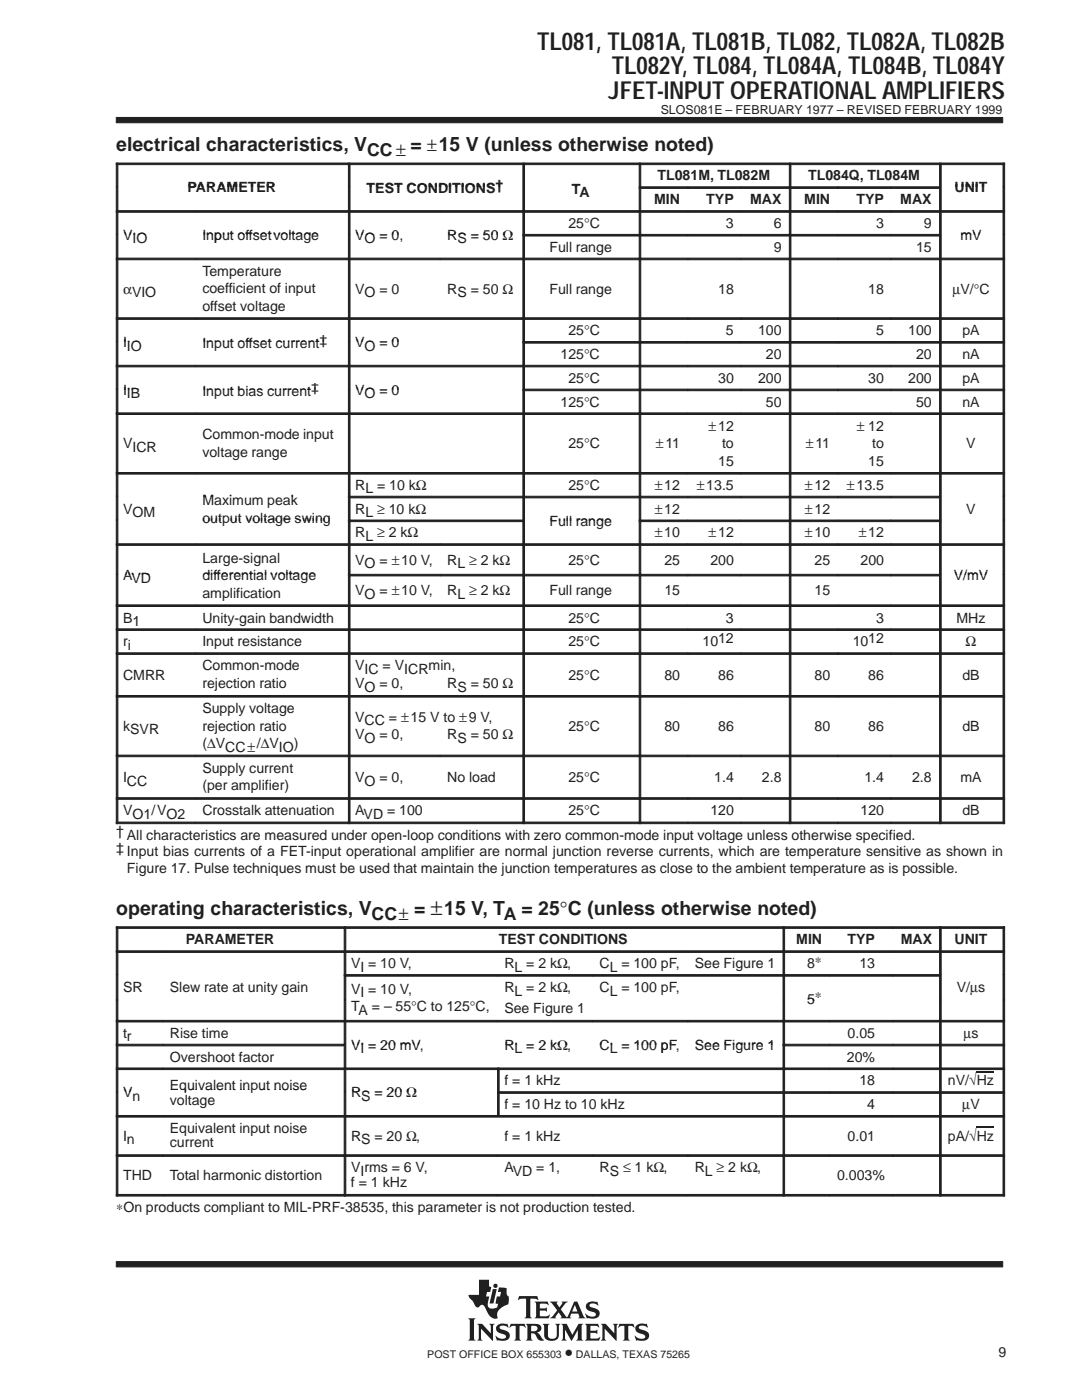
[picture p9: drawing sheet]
<svg xmlns="http://www.w3.org/2000/svg" width="216mm" height="279mm" viewBox="0 0 216 279" stroke-linecap="round" stroke-linejoin="round" font-family="sans-serif">
<g fill="#231f20" stroke="#231f20" stroke-width=".2">
<path d="M23.2 23.4h176.9v1.1h-176.9z" fill-rule="evenodd"/>
<path d="M23.2 251.8h176.9v1h-176.9z" fill-rule="evenodd"/>
</g>
<g fill="#231f20">
<path d="M98.3 257.3h.8l-.6 2.8h-.8z"/>
<path d="M104.9 264.2h1.9a.9 .9 0 0 1 1 .3 .9 .9 0 0 1 0 1.2l-.7 .2 .5 .4 .9 1.2a1.2 1.2 0 0 1-1.6-1l-.3-.4h-.6v1l.3 .4h-1.4l.3-.5v-2.3z" fill-rule="evenodd"/>
<path d="M109.7 259.8h1.6l-.2 .3 .5 .8 .6-.8-.1-.3h1.2l-.4 .2-1 1.3 1.2 1.6 1.5-3.1h.6l1.2 2.9 .4 .4-1.4-.1a.22 .22 0 0 0 .2-.1 .22 .22 0 0 0 0-.3l-.2-.4h-1.4l-.2 .7 .2 .2h-2.2l.2-.3-.5-.9-.7 .9 .2 .3h-1.3l.6-.4 .9-1.2z" fill-rule="evenodd"/>
<path d="M127.1 264.4l.8-.3 .9 .2 .2-.2 .3 .8-.1 .1a1.2 1.2 0 0 0-1.7-.1 1.47 1.47 0 0 0 1.3 .7 1.03 1.03 0 0 1 .7 1.2 1.03 1.03 0 0 1-1.2 .8l-1.1-.1-.2 .1-.4-1 .9 .5h.9a.45 .45 0 0 0 .4-.5 .45 .45 0 0 0-.6-.3l-.2-.1a1.11 1.11 0 0 1-1.2-1.5z" fill-rule="evenodd"/>
<path d="M123.6 264.2h2.8l.2 .8-.6-.4h-.5l-.1 .1v2.4l.3 .4h-1.4l.3-.4v-2.4l-.1-.1h-.5l-.7 .4z" fill-rule="evenodd"/>
<path d="M116.7 264.2h2.6l.2 .8-.6-.4-1.1 .1v.9h1.1l.3-.3v.9l-.4-.2h-1v1l1.3 .1 .7-.3-.3 .7h-2.8l.3-.4v-2.5z" fill-rule="evenodd"/>
<path d="M119.9 264.2h1l1.7 1.9v-1.5l-.3-.4h1l-.3 .4v3l-2.3-2.4v2l.3 .3h-1.1l.3-.4v-2.5z" fill-rule="evenodd"/>
<path d="M112 264.2h1.1l1.1 2.2 1.2-2.2h1l-.3 .4v2.6l.3 .3h-1.4l.3-.4v-1.7l-1.3 2.2-1.3-2.3v1.8l.4 .4h-1.1l.3-.5v-2.3z" fill-rule="evenodd"/>
<path d="M99.3 264.4l.7-.2 1.1 .1 .1-.2 .3 .8-.6-.3h-.8a.41 .41 0 0 0-.4 .4 .41 .41 0 0 0 .5 .4 1.29 1.29 0 0 1 1.5 1.4 1.08 1.08 0 0 1-1.2 .8l-1.1-.1-.2 .1-.4-1 .8 .5 .5 .1 .6-.1 .3-.3a.72 .72 0 0 0-.9-.6 .99 .99 0 0 1-1-.6 .99 .99 0 0 1 .2-1.2z" fill-rule="evenodd"/>
<path d="M101.9 264.2h2.8l.2 .8-.7-.4h-.4l-.1 .1v2.4l.3 .4h-1.4l.3-.4v-2.4l-.1-.1h-.5l-.7 .4z" fill-rule="evenodd"/>
<path d="M108.3 264.2h1.3l-.3 .4v2a.65 .65 0 0 0 .7 .6l.6-.1 .4-.4 .1-2-.3-.5h1l-.3 .4v1.8a1.54 1.54 0 0 1-2.4 .9l-.5-.6v-2.1z" fill-rule="evenodd"/>
<path d="M95.2 264.2h1l1.7 1.9v-1.5l-.3-.4h1.1l-.3 .4v3l-2.4-2.4v1.9l.3 .4h-1.1l.3-.5v-2.3z" fill-rule="evenodd"/>
<path d="M93.4 263.1h1.5l-.3 .4v3.6l.3 .4h-1.5l.3-.4v-3.6z" fill-rule="evenodd"/>
<path d="M103.6 258.7h3.6l.2 .8-.4-.3h-1.2v3.6l.3 .3h-1.4l.2-.2 .1-.3v-3.2l-.1-.2h-.8l-.7 .3z" fill-rule="evenodd"/>
<path d="M106.7 259.8h2.6l.1 .7-.5-.3-1.2 .1v.8h1.1l.3-.2v.9l-.4-.2h-1v1l.2 .1h1.2l.5-.4 .1 .1-.2 .7h-2.8l.3-.5v-2.3z" fill-rule="evenodd"/>
<path d="M117.1 260.2a2.09 2.09 0 0 1 1.9-.3l.2-.2 .1 .9a1.22 1.22 0 0 0-1.7-.1 .82 .82 0 0 0 .9 .5 1.06 1.06 0 0 1 1.2 1.1 1.06 1.06 0 0 1-1.2 1.1l-1.2-.2-.2 .2-.3-1 .8 .5 .8 .1a.46 .46 0 0 0 .5-.5 .46 .46 0 0 0-.5-.5h-.2a1.11 1.11 0 0 1-1.2-1.6z" fill-rule="evenodd"/>
<path d="M95.6 255.4h2v1.3l.4 .2-.2 .9h-.6l-.2 .9h.6l-.3 1.3 .1 .7a.9 .9 0 0 0 1.2 .4l.6-.2 .2-.7-.5-.1 .2-1.4h.7l.2-.9h-.7l.3-.9 1.5 .2v1.1l.2 .4 .2 .1v.7a.81 .81 0 0 1-.6 1.1 2.73 2.73 0 0 0-1.7 1.7l.1 .8-.1 .1a1.81 1.81 0 0 1-2.1-1.5l-.3-.6a.7 .7 0 0 0-.6-.6 .7 .7 0 0 0-.7 .5 1.12 1.12 0 0 1-1.1-1.1l-.7-.8-.2-.6h2.1z" fill-rule="evenodd"/>
<circle cx="98.9" cy="256.6" r=".43"/>
</g>
<g fill="#fff">
<path d="M114.7 260.4l.5 1.3h-1z"/>
<path d="M106 264.6h.6a.56 .56 0 0 1 .6 .5 .56 .56 0 0 1-.6 .6h-.6z" fill-rule="evenodd"/>
</g>
<g fill="#231f20" stroke="#231f20" stroke-width=".2">
<path d="M23.2 32.5h.3v4.8h-.3z" fill-rule="evenodd"/>
<path d="M23.2 32.5h46.3v.4h-46.3z" fill-rule="evenodd"/>
<path d="M69.5 32.5h.3v4.8h-.3z" fill-rule="evenodd"/>
<path d="M69.5 32.5h34.8v.4h-34.8z" fill-rule="evenodd"/>
<path d="M104.3 32.5h.4v4.8h-.4z" fill-rule="evenodd"/>
<path d="M104.3 32.5h23.2v.4h-23.2z" fill-rule="evenodd"/>
<path d="M127.5 32.5h.4v4.8h-.4z" fill-rule="evenodd"/>
<path d="M127.5 32.5h30v.4h-30z" fill-rule="evenodd"/>
<path d="M157.5 32.5h.3v4.8h-.3z" fill-rule="evenodd"/>
<path d="M157.5 32.5h30v.4h-30z" fill-rule="evenodd"/>
<path d="M187.5 32.5h.3v4.8h-.3z" fill-rule="evenodd"/>
<path d="M200.1 32.5h.4v4.8h-.4z" fill-rule="evenodd"/>
<path d="M187.5 32.5h13v.4h-13z" fill-rule="evenodd"/>
<path d="M23.2 37.3h.3v4.7h-.3z" fill-rule="evenodd"/>
<path d="M69.5 37.3h.3v4.7h-.3z" fill-rule="evenodd"/>
<path d="M104.3 37.3h.4v4.7h-.4z" fill-rule="evenodd"/>
<path d="M127.5 37.3h.4v4.7h-.4z" fill-rule="evenodd"/>
<path d="M127.5 37.3h9.7v.3h-9.7z" fill-rule="evenodd"/>
<path d="M137.3 37.3h10.5v.3h-10.5z" fill-rule="evenodd"/>
<path d="M147.8 37.3h9.7v.3h-9.7z" fill-rule="evenodd"/>
<path d="M157.5 37.3h.3v4.7h-.3z" fill-rule="evenodd"/>
<path d="M157.5 37.3h9.7v.3h-9.7z" fill-rule="evenodd"/>
<path d="M167.2 37.3h10.5v.3h-10.5z" fill-rule="evenodd"/>
<path d="M177.8 37.3h9.7v.3h-9.7z" fill-rule="evenodd"/>
<path d="M187.5 37.3h.3v4.7h-.3z" fill-rule="evenodd"/>
<path d="M200.1 37.3h.4v4.7h-.4z" fill-rule="evenodd"/>
<path d="M23.2 42h.3v4.8h-.3z" fill-rule="evenodd"/>
<path d="M23.2 42h15.8v.4h-15.8z" fill-rule="evenodd"/>
<path d="M39 42h30.5v.4h-30.5z" fill-rule="evenodd"/>
<path d="M69.5 42h.3v4.8h-.3z" fill-rule="evenodd"/>
<path d="M69.5 42h18.4v.4h-18.4z" fill-rule="evenodd"/>
<path d="M87.9 42h16.4v.4h-16.4z" fill-rule="evenodd"/>
<path d="M104.3 42h.4v4.8h-.4z" fill-rule="evenodd"/>
<path d="M104.3 42h23.2v.4h-23.2z" fill-rule="evenodd"/>
<path d="M127.5 42h.4v4.8h-.4z" fill-rule="evenodd"/>
<path d="M127.5 42h9.7v.4h-9.7z" fill-rule="evenodd"/>
<path d="M137.3 42h10.5v.4h-10.5z" fill-rule="evenodd"/>
<path d="M147.8 42h9.7v.4h-9.7z" fill-rule="evenodd"/>
<path d="M157.5 42h.3v4.8h-.3z" fill-rule="evenodd"/>
<path d="M157.5 42h9.7v.4h-9.7z" fill-rule="evenodd"/>
<path d="M167.2 42h10.5v.4h-10.5z" fill-rule="evenodd"/>
<path d="M177.8 42h9.7v.4h-9.7z" fill-rule="evenodd"/>
<path d="M187.5 42h.3v4.8h-.3z" fill-rule="evenodd"/>
<path d="M200.1 42h.4v4.8h-.4z" fill-rule="evenodd"/>
<path d="M187.5 42h13v.4h-13z" fill-rule="evenodd"/>
<path d="M23.2 46.8h.3v4.7h-.3z" fill-rule="evenodd"/>
<path d="M69.5 46.8h.3v4.7h-.3z" fill-rule="evenodd"/>
<path d="M104.3 46.8h.4v4.7h-.4z" fill-rule="evenodd"/>
<path d="M104.3 46.8h23.2v.3h-23.2z" fill-rule="evenodd"/>
<path d="M127.5 46.8h.4v4.7h-.4z" fill-rule="evenodd"/>
<path d="M127.5 46.8h9.7v.3h-9.7z" fill-rule="evenodd"/>
<path d="M137.3 46.8h10.5v.3h-10.5z" fill-rule="evenodd"/>
<path d="M147.8 46.8h9.7v.3h-9.7z" fill-rule="evenodd"/>
<path d="M157.5 46.8h.3v4.7h-.3z" fill-rule="evenodd"/>
<path d="M157.5 46.8h9.7v.3h-9.7z" fill-rule="evenodd"/>
<path d="M167.2 46.8h10.5v.3h-10.5z" fill-rule="evenodd"/>
<path d="M177.8 46.8h9.7v.3h-9.7z" fill-rule="evenodd"/>
<path d="M187.5 46.8h.3v4.7h-.3z" fill-rule="evenodd"/>
<path d="M200.1 46.8h.4v4.7h-.4z" fill-rule="evenodd"/>
<path d="M23.2 51.5h.3v11.9h-.3z" fill-rule="evenodd"/>
<path d="M23.2 51.5h15.8v.3h-15.8z" fill-rule="evenodd"/>
<path d="M39 51.5h30.5v.3h-30.5z" fill-rule="evenodd"/>
<path d="M69.5 51.5h.3v11.9h-.3z" fill-rule="evenodd"/>
<path d="M69.5 51.5h18.4v.3h-18.4z" fill-rule="evenodd"/>
<path d="M87.9 51.5h16.4v.3h-16.4z" fill-rule="evenodd"/>
<path d="M104.3 51.5h.4v11.9h-.4z" fill-rule="evenodd"/>
<path d="M104.3 51.5h23.2v.3h-23.2z" fill-rule="evenodd"/>
<path d="M127.5 51.5h.4v11.9h-.4z" fill-rule="evenodd"/>
<path d="M127.5 51.5h9.7v.3h-9.7z" fill-rule="evenodd"/>
<path d="M137.3 51.5h10.5v.3h-10.5z" fill-rule="evenodd"/>
<path d="M147.8 51.5h9.7v.3h-9.7z" fill-rule="evenodd"/>
<path d="M157.5 51.5h.3v11.9h-.3z" fill-rule="evenodd"/>
<path d="M157.5 51.5h9.7v.3h-9.7z" fill-rule="evenodd"/>
<path d="M167.2 51.5h10.5v.3h-10.5z" fill-rule="evenodd"/>
<path d="M177.8 51.5h9.7v.3h-9.7z" fill-rule="evenodd"/>
<path d="M187.5 51.5h.3v11.9h-.3z" fill-rule="evenodd"/>
<path d="M200.1 51.5h.4v11.9h-.4z" fill-rule="evenodd"/>
<path d="M187.5 51.5h13v.3h-13z" fill-rule="evenodd"/>
<path d="M23.2 63.4h.3v4.7h-.3z" fill-rule="evenodd"/>
<path d="M23.2 63.4h15.8v.3h-15.8z" fill-rule="evenodd"/>
<path d="M39 63.4h30.5v.3h-30.5z" fill-rule="evenodd"/>
<path d="M69.5 63.4h.3v4.7h-.3z" fill-rule="evenodd"/>
<path d="M69.5 63.4h34.8v.3h-34.8z" fill-rule="evenodd"/>
<path d="M104.3 63.4h.4v4.7h-.4z" fill-rule="evenodd"/>
<path d="M104.3 63.4h23.2v.3h-23.2z" fill-rule="evenodd"/>
<path d="M127.5 63.4h.4v4.7h-.4z" fill-rule="evenodd"/>
<path d="M127.5 63.4h9.7v.3h-9.7z" fill-rule="evenodd"/>
<path d="M137.3 63.4h10.5v.3h-10.5z" fill-rule="evenodd"/>
<path d="M147.8 63.4h9.7v.3h-9.7z" fill-rule="evenodd"/>
<path d="M157.5 63.4h.3v4.7h-.3z" fill-rule="evenodd"/>
<path d="M157.5 63.4h9.7v.3h-9.7z" fill-rule="evenodd"/>
<path d="M167.2 63.4h10.5v.3h-10.5z" fill-rule="evenodd"/>
<path d="M177.8 63.4h9.7v.3h-9.7z" fill-rule="evenodd"/>
<path d="M187.5 63.4h.3v4.7h-.3z" fill-rule="evenodd"/>
<path d="M200.1 63.4h.4v4.7h-.4z" fill-rule="evenodd"/>
<path d="M187.5 63.4h13v.3h-13z" fill-rule="evenodd"/>
<path d="M23.2 68.2h.3v4.7h-.3z" fill-rule="evenodd"/>
<path d="M69.5 68.2h.3v4.7h-.3z" fill-rule="evenodd"/>
<path d="M104.3 68.2h.4v4.7h-.4z" fill-rule="evenodd"/>
<path d="M104.3 68.2h23.2v.3h-23.2z" fill-rule="evenodd"/>
<path d="M127.5 68.2h.4v4.7h-.4z" fill-rule="evenodd"/>
<path d="M127.5 68.2h9.7v.3h-9.7z" fill-rule="evenodd"/>
<path d="M137.3 68.2h10.5v.3h-10.5z" fill-rule="evenodd"/>
<path d="M147.8 68.2h9.7v.3h-9.7z" fill-rule="evenodd"/>
<path d="M157.5 68.2h.3v4.7h-.3z" fill-rule="evenodd"/>
<path d="M157.5 68.2h9.7v.3h-9.7z" fill-rule="evenodd"/>
<path d="M167.2 68.2h10.5v.3h-10.5z" fill-rule="evenodd"/>
<path d="M177.8 68.2h9.7v.3h-9.7z" fill-rule="evenodd"/>
<path d="M187.5 68.2h.3v4.7h-.3z" fill-rule="evenodd"/>
<path d="M200.1 68.2h.4v4.7h-.4z" fill-rule="evenodd"/>
<path d="M187.5 68.2h13v.3h-13z" fill-rule="evenodd"/>
<path d="M23.2 72.9h.3v4.7h-.3z" fill-rule="evenodd"/>
<path d="M23.2 72.9h15.8v.3h-15.8z" fill-rule="evenodd"/>
<path d="M39 72.9h30.5v.3h-30.5z" fill-rule="evenodd"/>
<path d="M69.5 72.9h.3v4.7h-.3z" fill-rule="evenodd"/>
<path d="M69.5 72.9h34.8v.3h-34.8z" fill-rule="evenodd"/>
<path d="M104.3 72.9h.4v4.7h-.4z" fill-rule="evenodd"/>
<path d="M104.3 72.9h23.2v.3h-23.2z" fill-rule="evenodd"/>
<path d="M127.5 72.9h.4v4.7h-.4z" fill-rule="evenodd"/>
<path d="M127.5 72.9h9.7v.3h-9.7z" fill-rule="evenodd"/>
<path d="M137.3 72.9h10.5v.3h-10.5z" fill-rule="evenodd"/>
<path d="M147.8 72.9h9.7v.3h-9.7z" fill-rule="evenodd"/>
<path d="M157.5 72.9h.3v4.7h-.3z" fill-rule="evenodd"/>
<path d="M157.5 72.9h9.7v.3h-9.7z" fill-rule="evenodd"/>
<path d="M167.2 72.9h10.5v.3h-10.5z" fill-rule="evenodd"/>
<path d="M177.8 72.9h9.7v.3h-9.7z" fill-rule="evenodd"/>
<path d="M187.5 72.9h.3v4.7h-.3z" fill-rule="evenodd"/>
<path d="M200.1 72.9h.4v4.7h-.4z" fill-rule="evenodd"/>
<path d="M187.5 72.9h13v.3h-13z" fill-rule="evenodd"/>
<path d="M23.2 77.7h.3v4.7h-.3z" fill-rule="evenodd"/>
<path d="M69.5 77.7h.3v4.7h-.3z" fill-rule="evenodd"/>
<path d="M104.3 77.7h.4v4.7h-.4z" fill-rule="evenodd"/>
<path d="M104.3 77.7h23.2v.3h-23.2z" fill-rule="evenodd"/>
<path d="M127.5 77.7h.4v4.7h-.4z" fill-rule="evenodd"/>
<path d="M127.5 77.7h9.7v.3h-9.7z" fill-rule="evenodd"/>
<path d="M137.3 77.7h10.5v.3h-10.5z" fill-rule="evenodd"/>
<path d="M147.8 77.7h9.7v.3h-9.7z" fill-rule="evenodd"/>
<path d="M157.5 77.7h.3v4.7h-.3z" fill-rule="evenodd"/>
<path d="M157.5 77.7h9.7v.3h-9.7z" fill-rule="evenodd"/>
<path d="M167.2 77.7h10.5v.3h-10.5z" fill-rule="evenodd"/>
<path d="M177.8 77.7h9.7v.3h-9.7z" fill-rule="evenodd"/>
<path d="M187.5 77.7h.3v4.7h-.3z" fill-rule="evenodd"/>
<path d="M200.1 77.7h.4v4.7h-.4z" fill-rule="evenodd"/>
<path d="M187.5 77.7h13v.3h-13z" fill-rule="evenodd"/>
<path d="M23.2 82.4h.3v11.9h-.3z" fill-rule="evenodd"/>
<path d="M23.2 82.4h15.8v.3h-15.8z" fill-rule="evenodd"/>
<path d="M39 82.4h30.5v.3h-30.5z" fill-rule="evenodd"/>
<path d="M69.5 82.4h.3v11.9h-.3z" fill-rule="evenodd"/>
<path d="M69.5 82.4h34.8v.3h-34.8z" fill-rule="evenodd"/>
<path d="M104.3 82.4h.4v11.9h-.4z" fill-rule="evenodd"/>
<path d="M104.3 82.4h23.2v.3h-23.2z" fill-rule="evenodd"/>
<path d="M127.5 82.4h.4v11.9h-.4z" fill-rule="evenodd"/>
<path d="M127.5 82.4h9.7v.3h-9.7z" fill-rule="evenodd"/>
<path d="M137.3 82.4h10.5v.3h-10.5z" fill-rule="evenodd"/>
<path d="M147.8 82.4h9.7v.3h-9.7z" fill-rule="evenodd"/>
<path d="M157.5 82.4h.3v11.9h-.3z" fill-rule="evenodd"/>
<path d="M157.5 82.4h9.7v.3h-9.7z" fill-rule="evenodd"/>
<path d="M167.2 82.4h10.5v.3h-10.5z" fill-rule="evenodd"/>
<path d="M177.8 82.4h9.7v.3h-9.7z" fill-rule="evenodd"/>
<path d="M187.5 82.4h.3v11.9h-.3z" fill-rule="evenodd"/>
<path d="M200.1 82.4h.4v11.9h-.4z" fill-rule="evenodd"/>
<path d="M187.5 82.4h13v.3h-13z" fill-rule="evenodd"/>
<path d="M23.2 94.3h.3v4.7h-.3z" fill-rule="evenodd"/>
<path d="M23.2 94.3h15.8v.3h-15.8z" fill-rule="evenodd"/>
<path d="M39 94.3h30.5v.3h-30.5z" fill-rule="evenodd"/>
<path d="M69.5 94.3h.3v4.7h-.3z" fill-rule="evenodd"/>
<path d="M69.5 94.3h34.8v.3h-34.8z" fill-rule="evenodd"/>
<path d="M104.3 94.3h.4v4.7h-.4z" fill-rule="evenodd"/>
<path d="M104.3 94.3h23.2v.3h-23.2z" fill-rule="evenodd"/>
<path d="M127.5 94.3h.4v4.7h-.4z" fill-rule="evenodd"/>
<path d="M127.5 94.3h9.7v.3h-9.7z" fill-rule="evenodd"/>
<path d="M137.3 94.3h10.5v.3h-10.5z" fill-rule="evenodd"/>
<path d="M147.8 94.3h9.7v.3h-9.7z" fill-rule="evenodd"/>
<path d="M157.5 94.3h.3v4.7h-.3z" fill-rule="evenodd"/>
<path d="M157.5 94.3h9.7v.3h-9.7z" fill-rule="evenodd"/>
<path d="M167.2 94.3h10.5v.3h-10.5z" fill-rule="evenodd"/>
<path d="M177.8 94.3h9.7v.3h-9.7z" fill-rule="evenodd"/>
<path d="M187.5 94.3h.3v4.7h-.3z" fill-rule="evenodd"/>
<path d="M200.1 94.3h.4v4.7h-.4z" fill-rule="evenodd"/>
<path d="M187.5 94.3h13v.3h-13z" fill-rule="evenodd"/>
<path d="M23.2 99h.3v4.8h-.3z" fill-rule="evenodd"/>
<path d="M69.5 99h.3v4.8h-.3z" fill-rule="evenodd"/>
<path d="M69.5 99h34.8v.4h-34.8z" fill-rule="evenodd"/>
<path d="M104.3 99h.4v4.8h-.4z" fill-rule="evenodd"/>
<path d="M104.3 99h23.2v.4h-23.2z" fill-rule="evenodd"/>
<path d="M127.5 99h.4v4.8h-.4z" fill-rule="evenodd"/>
<path d="M127.5 99h9.7v.4h-9.7z" fill-rule="evenodd"/>
<path d="M137.3 99h10.5v.4h-10.5z" fill-rule="evenodd"/>
<path d="M147.8 99h9.7v.4h-9.7z" fill-rule="evenodd"/>
<path d="M157.5 99h.3v4.8h-.3z" fill-rule="evenodd"/>
<path d="M157.5 99h9.7v.4h-9.7z" fill-rule="evenodd"/>
<path d="M167.2 99h10.5v.4h-10.5z" fill-rule="evenodd"/>
<path d="M177.8 99h9.7v.4h-9.7z" fill-rule="evenodd"/>
<path d="M187.5 99h.3v4.8h-.3z" fill-rule="evenodd"/>
<path d="M200.1 99h.4v4.8h-.4z" fill-rule="evenodd"/>
<path d="M23.2 103.8h.3v4.7h-.3z" fill-rule="evenodd"/>
<path d="M69.5 103.8h.3v4.7h-.3z" fill-rule="evenodd"/>
<path d="M69.5 103.8h34.8v.3h-34.8z" fill-rule="evenodd"/>
<path d="M104.3 103.8h.4v4.7h-.4z" fill-rule="evenodd"/>
<path d="M127.5 103.8h.4v4.7h-.4z" fill-rule="evenodd"/>
<path d="M127.5 103.8h9.7v.3h-9.7z" fill-rule="evenodd"/>
<path d="M137.3 103.8h10.5v.3h-10.5z" fill-rule="evenodd"/>
<path d="M147.8 103.8h9.7v.3h-9.7z" fill-rule="evenodd"/>
<path d="M157.5 103.8h.3v4.7h-.3z" fill-rule="evenodd"/>
<path d="M157.5 103.8h9.7v.3h-9.7z" fill-rule="evenodd"/>
<path d="M167.2 103.8h10.5v.3h-10.5z" fill-rule="evenodd"/>
<path d="M177.8 103.8h9.7v.3h-9.7z" fill-rule="evenodd"/>
<path d="M187.5 103.8h.3v4.7h-.3z" fill-rule="evenodd"/>
<path d="M200.1 103.8h.4v4.7h-.4z" fill-rule="evenodd"/>
<path d="M23.2 108.5h.3v6.1h-.3z" fill-rule="evenodd"/>
<path d="M23.2 108.5h15.8v.3h-15.8z" fill-rule="evenodd"/>
<path d="M39 108.5h30.5v.3h-30.5z" fill-rule="evenodd"/>
<path d="M69.5 108.5h.3v6.1h-.3z" fill-rule="evenodd"/>
<path d="M69.5 108.5h18.4v.3h-18.4z" fill-rule="evenodd"/>
<path d="M87.9 108.5h16.4v.3h-16.4z" fill-rule="evenodd"/>
<path d="M104.3 108.5h.4v6.1h-.4z" fill-rule="evenodd"/>
<path d="M104.3 108.5h23.2v.3h-23.2z" fill-rule="evenodd"/>
<path d="M127.5 108.5h.4v6.1h-.4z" fill-rule="evenodd"/>
<path d="M127.5 108.5h9.7v.3h-9.7z" fill-rule="evenodd"/>
<path d="M137.3 108.5h10.5v.3h-10.5z" fill-rule="evenodd"/>
<path d="M147.8 108.5h9.7v.3h-9.7z" fill-rule="evenodd"/>
<path d="M157.5 108.5h.3v6.1h-.3z" fill-rule="evenodd"/>
<path d="M157.5 108.5h9.7v.3h-9.7z" fill-rule="evenodd"/>
<path d="M167.2 108.5h10.5v.3h-10.5z" fill-rule="evenodd"/>
<path d="M177.8 108.5h9.7v.3h-9.7z" fill-rule="evenodd"/>
<path d="M187.5 108.5h.3v6.1h-.3z" fill-rule="evenodd"/>
<path d="M200.1 108.5h.4v6.1h-.4z" fill-rule="evenodd"/>
<path d="M187.5 108.5h13v.3h-13z" fill-rule="evenodd"/>
<path d="M23.2 114.6h.3v6.1h-.3z" fill-rule="evenodd"/>
<path d="M69.5 114.6h.3v6.1h-.3z" fill-rule="evenodd"/>
<path d="M69.5 114.6h18.4v.3h-18.4z" fill-rule="evenodd"/>
<path d="M87.9 114.6h16.4v.3h-16.4z" fill-rule="evenodd"/>
<path d="M104.3 114.6h.4v6.1h-.4z" fill-rule="evenodd"/>
<path d="M104.3 114.6h23.2v.3h-23.2z" fill-rule="evenodd"/>
<path d="M127.5 114.6h.4v6.1h-.4z" fill-rule="evenodd"/>
<path d="M127.5 114.6h9.7v.3h-9.7z" fill-rule="evenodd"/>
<path d="M137.3 114.6h10.5v.3h-10.5z" fill-rule="evenodd"/>
<path d="M147.8 114.6h9.7v.3h-9.7z" fill-rule="evenodd"/>
<path d="M157.5 114.6h.3v6.1h-.3z" fill-rule="evenodd"/>
<path d="M157.5 114.6h9.7v.3h-9.7z" fill-rule="evenodd"/>
<path d="M167.2 114.6h10.5v.3h-10.5z" fill-rule="evenodd"/>
<path d="M177.8 114.6h9.7v.3h-9.7z" fill-rule="evenodd"/>
<path d="M187.5 114.6h.3v6.1h-.3z" fill-rule="evenodd"/>
<path d="M200.1 114.6h.4v6.1h-.4z" fill-rule="evenodd"/>
<path d="M23.2 120.7h.3v4.8h-.3z" fill-rule="evenodd"/>
<path d="M23.2 120.7h15.8v.3h-15.8z" fill-rule="evenodd"/>
<path d="M39 120.7h30.5v.3h-30.5z" fill-rule="evenodd"/>
<path d="M69.5 120.7h.3v4.8h-.3z" fill-rule="evenodd"/>
<path d="M69.5 120.7h34.8v.3h-34.8z" fill-rule="evenodd"/>
<path d="M104.3 120.7h.4v4.8h-.4z" fill-rule="evenodd"/>
<path d="M104.3 120.7h23.2v.3h-23.2z" fill-rule="evenodd"/>
<path d="M127.5 120.7h.4v4.8h-.4z" fill-rule="evenodd"/>
<path d="M127.5 120.7h9.7v.3h-9.7z" fill-rule="evenodd"/>
<path d="M137.3 120.7h10.5v.3h-10.5z" fill-rule="evenodd"/>
<path d="M147.8 120.7h9.7v.3h-9.7z" fill-rule="evenodd"/>
<path d="M157.5 120.7h.3v4.8h-.3z" fill-rule="evenodd"/>
<path d="M157.5 120.7h9.7v.3h-9.7z" fill-rule="evenodd"/>
<path d="M167.2 120.7h10.5v.3h-10.5z" fill-rule="evenodd"/>
<path d="M177.8 120.7h9.7v.3h-9.7z" fill-rule="evenodd"/>
<path d="M187.5 120.7h.3v4.8h-.3z" fill-rule="evenodd"/>
<path d="M200.1 120.7h.4v4.8h-.4z" fill-rule="evenodd"/>
<path d="M187.5 120.7h13v.3h-13z" fill-rule="evenodd"/>
<path d="M23.2 125.5h.3v4.8h-.3z" fill-rule="evenodd"/>
<path d="M23.2 125.5h15.8v.3h-15.8z" fill-rule="evenodd"/>
<path d="M39 125.5h30.5v.3h-30.5z" fill-rule="evenodd"/>
<path d="M69.5 125.5h.3v4.8h-.3z" fill-rule="evenodd"/>
<path d="M69.5 125.5h34.8v.3h-34.8z" fill-rule="evenodd"/>
<path d="M104.3 125.5h.4v4.8h-.4z" fill-rule="evenodd"/>
<path d="M104.3 125.5h23.2v.3h-23.2z" fill-rule="evenodd"/>
<path d="M127.5 125.5h.4v4.8h-.4z" fill-rule="evenodd"/>
<path d="M127.5 125.5h9.7v.3h-9.7z" fill-rule="evenodd"/>
<path d="M137.3 125.5h10.5v.3h-10.5z" fill-rule="evenodd"/>
<path d="M147.8 125.5h9.7v.3h-9.7z" fill-rule="evenodd"/>
<path d="M157.5 125.5h.3v4.8h-.3z" fill-rule="evenodd"/>
<path d="M157.5 125.5h9.7v.3h-9.7z" fill-rule="evenodd"/>
<path d="M167.2 125.5h10.5v.3h-10.5z" fill-rule="evenodd"/>
<path d="M177.8 125.5h9.7v.3h-9.7z" fill-rule="evenodd"/>
<path d="M187.5 125.5h.3v4.8h-.3z" fill-rule="evenodd"/>
<path d="M200.1 125.5h.4v4.8h-.4z" fill-rule="evenodd"/>
<path d="M187.5 125.5h13v.3h-13z" fill-rule="evenodd"/>
<path d="M23.2 130.3h.3v8.5h-.3z" fill-rule="evenodd"/>
<path d="M23.2 130.3h15.8v.3h-15.8z" fill-rule="evenodd"/>
<path d="M39 130.3h30.5v.3h-30.5z" fill-rule="evenodd"/>
<path d="M69.5 130.3h.3v8.5h-.3z" fill-rule="evenodd"/>
<path d="M69.5 130.3h34.8v.3h-34.8z" fill-rule="evenodd"/>
<path d="M104.3 130.3h.4v8.5h-.4z" fill-rule="evenodd"/>
<path d="M104.3 130.3h23.2v.3h-23.2z" fill-rule="evenodd"/>
<path d="M127.5 130.3h.4v8.5h-.4z" fill-rule="evenodd"/>
<path d="M127.5 130.3h9.7v.3h-9.7z" fill-rule="evenodd"/>
<path d="M137.3 130.3h10.5v.3h-10.5z" fill-rule="evenodd"/>
<path d="M147.8 130.3h9.7v.3h-9.7z" fill-rule="evenodd"/>
<path d="M157.5 130.3h.3v8.5h-.3z" fill-rule="evenodd"/>
<path d="M157.5 130.3h9.7v.3h-9.7z" fill-rule="evenodd"/>
<path d="M167.2 130.3h10.5v.3h-10.5z" fill-rule="evenodd"/>
<path d="M177.8 130.3h9.7v.3h-9.7z" fill-rule="evenodd"/>
<path d="M187.5 130.3h.3v8.5h-.3z" fill-rule="evenodd"/>
<path d="M200.1 130.3h.4v8.5h-.4z" fill-rule="evenodd"/>
<path d="M187.5 130.3h13v.3h-13z" fill-rule="evenodd"/>
<path d="M23.2 138.8h.3v11.9h-.3z" fill-rule="evenodd"/>
<path d="M23.2 138.8h15.8v.3h-15.8z" fill-rule="evenodd"/>
<path d="M39 138.8h30.5v.3h-30.5z" fill-rule="evenodd"/>
<path d="M69.5 138.8h.3v11.9h-.3z" fill-rule="evenodd"/>
<path d="M69.5 138.8h34.8v.3h-34.8z" fill-rule="evenodd"/>
<path d="M104.3 138.8h.4v11.9h-.4z" fill-rule="evenodd"/>
<path d="M104.3 138.8h23.2v.3h-23.2z" fill-rule="evenodd"/>
<path d="M127.5 138.8h.4v11.9h-.4z" fill-rule="evenodd"/>
<path d="M127.5 138.8h9.7v.3h-9.7z" fill-rule="evenodd"/>
<path d="M137.3 138.8h10.5v.3h-10.5z" fill-rule="evenodd"/>
<path d="M147.8 138.8h9.7v.3h-9.7z" fill-rule="evenodd"/>
<path d="M157.5 138.8h.3v11.9h-.3z" fill-rule="evenodd"/>
<path d="M157.5 138.8h9.7v.3h-9.7z" fill-rule="evenodd"/>
<path d="M167.2 138.8h10.5v.3h-10.5z" fill-rule="evenodd"/>
<path d="M177.8 138.8h9.7v.3h-9.7z" fill-rule="evenodd"/>
<path d="M187.5 138.8h.3v11.9h-.3z" fill-rule="evenodd"/>
<path d="M200.1 138.8h.4v11.9h-.4z" fill-rule="evenodd"/>
<path d="M187.5 138.8h13v.3h-13z" fill-rule="evenodd"/>
<path d="M23.2 150.7h.3v8.5h-.3z" fill-rule="evenodd"/>
<path d="M23.2 150.7h15.8v.3h-15.8z" fill-rule="evenodd"/>
<path d="M39 150.7h30.5v.3h-30.5z" fill-rule="evenodd"/>
<path d="M69.5 150.7h.3v8.5h-.3z" fill-rule="evenodd"/>
<path d="M69.5 150.7h18.4v.3h-18.4z" fill-rule="evenodd"/>
<path d="M87.9 150.7h16.4v.3h-16.4z" fill-rule="evenodd"/>
<path d="M104.3 150.7h.4v8.5h-.4z" fill-rule="evenodd"/>
<path d="M104.3 150.7h23.2v.3h-23.2z" fill-rule="evenodd"/>
<path d="M127.5 150.7h.4v8.5h-.4z" fill-rule="evenodd"/>
<path d="M127.5 150.7h9.7v.3h-9.7z" fill-rule="evenodd"/>
<path d="M137.3 150.7h10.5v.3h-10.5z" fill-rule="evenodd"/>
<path d="M147.8 150.7h9.7v.3h-9.7z" fill-rule="evenodd"/>
<path d="M157.5 150.7h.3v8.5h-.3z" fill-rule="evenodd"/>
<path d="M157.5 150.7h9.7v.3h-9.7z" fill-rule="evenodd"/>
<path d="M167.2 150.7h10.5v.3h-10.5z" fill-rule="evenodd"/>
<path d="M177.8 150.7h9.7v.3h-9.7z" fill-rule="evenodd"/>
<path d="M187.5 150.7h.3v8.5h-.3z" fill-rule="evenodd"/>
<path d="M200.1 150.7h.4v8.5h-.4z" fill-rule="evenodd"/>
<path d="M187.5 150.7h13v.3h-13z" fill-rule="evenodd"/>
<path d="M23.2 159.2h.3v5.2h-.3z" fill-rule="evenodd"/>
<path d="M23.2 159.2h15.8v.3h-15.8z" fill-rule="evenodd"/>
<path d="M23.2 164.1h15.8v.3h-15.8z" fill-rule="evenodd"/>
<path d="M39 159.2h30.5v.3h-30.5z" fill-rule="evenodd"/>
<path d="M39 164.1h30.5v.3h-30.5z" fill-rule="evenodd"/>
<path d="M69.5 159.2h.3v5.2h-.3z" fill-rule="evenodd"/>
<path d="M69.5 159.2h34.8v.3h-34.8z" fill-rule="evenodd"/>
<path d="M69.5 164.1h34.8v.3h-34.8z" fill-rule="evenodd"/>
<path d="M104.3 159.2h.4v5.2h-.4z" fill-rule="evenodd"/>
<path d="M104.3 159.2h23.2v.3h-23.2z" fill-rule="evenodd"/>
<path d="M104.3 164.1h23.2v.3h-23.2z" fill-rule="evenodd"/>
<path d="M127.5 159.2h.4v5.2h-.4z" fill-rule="evenodd"/>
<path d="M127.5 159.2h9.7v.3h-9.7z" fill-rule="evenodd"/>
<path d="M127.5 164.1h9.7v.3h-9.7z" fill-rule="evenodd"/>
<path d="M137.3 159.2h10.5v.3h-10.5z" fill-rule="evenodd"/>
<path d="M137.3 164.1h10.5v.3h-10.5z" fill-rule="evenodd"/>
<path d="M147.8 159.2h9.7v.3h-9.7z" fill-rule="evenodd"/>
<path d="M147.8 164.1h9.7v.3h-9.7z" fill-rule="evenodd"/>
<path d="M157.5 159.2h.3v5.2h-.3z" fill-rule="evenodd"/>
<path d="M157.5 159.2h9.7v.3h-9.7z" fill-rule="evenodd"/>
<path d="M157.5 164.1h9.7v.3h-9.7z" fill-rule="evenodd"/>
<path d="M167.2 159.2h10.5v.3h-10.5z" fill-rule="evenodd"/>
<path d="M167.2 164.1h10.5v.3h-10.5z" fill-rule="evenodd"/>
<path d="M177.8 159.2h9.7v.3h-9.7z" fill-rule="evenodd"/>
<path d="M177.8 164.1h9.7v.3h-9.7z" fill-rule="evenodd"/>
<path d="M187.5 159.2h.3v5.2h-.3z" fill-rule="evenodd"/>
<path d="M200.1 159.2h.4v5.2h-.4z" fill-rule="evenodd"/>
<path d="M187.5 159.2h13v.3h-13z" fill-rule="evenodd"/>
<path d="M187.5 164.1h13v.3h-13z" fill-rule="evenodd"/>
<path d="M23.2 185h.3v4.7h-.3z" fill-rule="evenodd"/>
<path d="M23.2 185h45.5v.3h-45.5z" fill-rule="evenodd"/>
<path d="M68.7 185h.3v4.7h-.3z" fill-rule="evenodd"/>
<path d="M68.7 185h87.5v.3h-87.5z" fill-rule="evenodd"/>
<path d="M156.2 185h.4v4.7h-.4z" fill-rule="evenodd"/>
<path d="M156.2 185h9.3v.3h-9.3z" fill-rule="evenodd"/>
<path d="M165.5 185h12.7v.3h-12.7z" fill-rule="evenodd"/>
<path d="M178.2 185h9.3v.3h-9.3z" fill-rule="evenodd"/>
<path d="M187.5 185h.3v4.7h-.3z" fill-rule="evenodd"/>
<path d="M200.1 185h.4v4.7h-.4z" fill-rule="evenodd"/>
<path d="M187.5 185h13v.3h-13z" fill-rule="evenodd"/>
<path d="M23.2 189.8h.3v4.7h-.3z" fill-rule="evenodd"/>
<path d="M23.2 189.8h9.3v.3h-9.3z" fill-rule="evenodd"/>
<path d="M32.5 189.8h36.2v.3h-36.2z" fill-rule="evenodd"/>
<path d="M68.7 189.8h.3v4.7h-.3z" fill-rule="evenodd"/>
<path d="M68.7 189.8h30.6v.3h-30.6z" fill-rule="evenodd"/>
<path d="M99.3 189.8h18.9v.3h-18.9z" fill-rule="evenodd"/>
<path d="M118.3 189.8h18.9v.3h-18.9z" fill-rule="evenodd"/>
<path d="M137.3 189.8h18.9v.3h-18.9z" fill-rule="evenodd"/>
<path d="M156.2 189.8h.4v4.7h-.4z" fill-rule="evenodd"/>
<path d="M156.2 189.8h9.3v.3h-9.3z" fill-rule="evenodd"/>
<path d="M165.5 189.8h12.7v.3h-12.7z" fill-rule="evenodd"/>
<path d="M178.2 189.8h9.3v.3h-9.3z" fill-rule="evenodd"/>
<path d="M187.5 189.8h.3v4.7h-.3z" fill-rule="evenodd"/>
<path d="M200.1 189.8h.4v4.7h-.4z" fill-rule="evenodd"/>
<path d="M187.5 189.8h13v.3h-13z" fill-rule="evenodd"/>
<path d="M23.2 194.5h.3v5.1h-.3z" fill-rule="evenodd"/>
<path d="M68.7 194.5h.3v5.1h-.3z" fill-rule="evenodd"/>
<path d="M68.7 194.5h30.6v.3h-30.6z" fill-rule="evenodd"/>
<path d="M99.3 194.5h18.9v.3h-18.9z" fill-rule="evenodd"/>
<path d="M118.3 194.5h37.9v.3h-37.9z" fill-rule="evenodd"/>
<path d="M156.2 194.5h.4v5.1h-.4z" fill-rule="evenodd"/>
<path d="M156.2 194.5h9.3v.3h-9.3z" fill-rule="evenodd"/>
<path d="M165.5 194.5h12.7v.3h-12.7z" fill-rule="evenodd"/>
<path d="M178.2 194.5h9.3v.3h-9.3z" fill-rule="evenodd"/>
<path d="M187.5 194.5h.3v5.1h-.3z" fill-rule="evenodd"/>
<path d="M200.1 194.5h.4v5.1h-.4z" fill-rule="evenodd"/>
<path d="M23.2 199.6h.3v4h-.3z" fill-rule="evenodd"/>
<path d="M68.7 199.6h.3v4h-.3z" fill-rule="evenodd"/>
<path d="M156.2 199.6h.4v4h-.4z" fill-rule="evenodd"/>
<path d="M187.5 199.6h.3v4h-.3z" fill-rule="evenodd"/>
<path d="M200.1 199.6h.4v4h-.4z" fill-rule="evenodd"/>
<path d="M23.2 203.6h.3v4.8h-.3z" fill-rule="evenodd"/>
<path d="M23.2 203.6h9.3v.4h-9.3z" fill-rule="evenodd"/>
<path d="M32.5 203.6h36.2v.4h-36.2z" fill-rule="evenodd"/>
<path d="M68.7 203.6h.3v4.8h-.3z" fill-rule="evenodd"/>
<path d="M68.7 203.6h30.6v.4h-30.6z" fill-rule="evenodd"/>
<path d="M99.3 203.6h18.9v.4h-18.9z" fill-rule="evenodd"/>
<path d="M118.3 203.6h18.9v.4h-18.9z" fill-rule="evenodd"/>
<path d="M137.3 203.6h18.9v.4h-18.9z" fill-rule="evenodd"/>
<path d="M156.2 203.6h.4v4.8h-.4z" fill-rule="evenodd"/>
<path d="M156.2 203.6h9.3v.4h-9.3z" fill-rule="evenodd"/>
<path d="M165.5 203.6h12.7v.4h-12.7z" fill-rule="evenodd"/>
<path d="M178.2 203.6h9.3v.4h-9.3z" fill-rule="evenodd"/>
<path d="M187.5 203.6h.3v4.8h-.3z" fill-rule="evenodd"/>
<path d="M200.1 203.6h.4v4.8h-.4z" fill-rule="evenodd"/>
<path d="M187.5 203.6h13v.4h-13z" fill-rule="evenodd"/>
<path d="M23.2 208.4h.3v4.7h-.3z" fill-rule="evenodd"/>
<path d="M23.2 208.4h9.3v.3h-9.3z" fill-rule="evenodd"/>
<path d="M32.5 208.4h36.2v.3h-36.2z" fill-rule="evenodd"/>
<path d="M68.7 208.4h.3v4.7h-.3z" fill-rule="evenodd"/>
<path d="M156.2 208.4h.4v4.7h-.4z" fill-rule="evenodd"/>
<path d="M156.2 208.4h9.3v.3h-9.3z" fill-rule="evenodd"/>
<path d="M165.5 208.4h12.7v.3h-12.7z" fill-rule="evenodd"/>
<path d="M178.2 208.4h9.3v.3h-9.3z" fill-rule="evenodd"/>
<path d="M187.5 208.4h.3v4.7h-.3z" fill-rule="evenodd"/>
<path d="M200.1 208.4h.4v4.7h-.4z" fill-rule="evenodd"/>
<path d="M187.5 208.4h13v.3h-13z" fill-rule="evenodd"/>
<path d="M23.2 213.1h.3v4.8h-.3z" fill-rule="evenodd"/>
<path d="M23.2 213.1h9.3v.4h-9.3z" fill-rule="evenodd"/>
<path d="M32.5 213.1h36.2v.4h-36.2z" fill-rule="evenodd"/>
<path d="M68.7 213.1h.3v4.8h-.3z" fill-rule="evenodd"/>
<path d="M68.7 213.1h30.6v.4h-30.6z" fill-rule="evenodd"/>
<path d="M99.3 213.1h.3v4.8h-.3z" fill-rule="evenodd"/>
<path d="M99.3 213.1h56.9v.4h-56.9z" fill-rule="evenodd"/>
<path d="M156.2 213.1h.4v4.8h-.4z" fill-rule="evenodd"/>
<path d="M156.2 213.1h9.3v.4h-9.3z" fill-rule="evenodd"/>
<path d="M165.5 213.1h12.7v.4h-12.7z" fill-rule="evenodd"/>
<path d="M178.2 213.1h9.3v.4h-9.3z" fill-rule="evenodd"/>
<path d="M187.5 213.1h.3v4.8h-.3z" fill-rule="evenodd"/>
<path d="M200.1 213.1h.4v4.8h-.4z" fill-rule="evenodd"/>
<path d="M187.5 213.1h13v.4h-13z" fill-rule="evenodd"/>
<path d="M23.2 217.9h.3v4.7h-.3z" fill-rule="evenodd"/>
<path d="M68.7 217.9h.3v4.7h-.3z" fill-rule="evenodd"/>
<path d="M99.3 217.9h.3v4.7h-.3z" fill-rule="evenodd"/>
<path d="M99.3 217.9h56.9v.3h-56.9z" fill-rule="evenodd"/>
<path d="M156.2 217.9h.4v4.7h-.4z" fill-rule="evenodd"/>
<path d="M156.2 217.9h9.3v.3h-9.3z" fill-rule="evenodd"/>
<path d="M165.5 217.9h12.7v.3h-12.7z" fill-rule="evenodd"/>
<path d="M178.2 217.9h9.3v.3h-9.3z" fill-rule="evenodd"/>
<path d="M187.5 217.9h.3v4.7h-.3z" fill-rule="evenodd"/>
<path d="M200.1 217.9h.4v4.7h-.4z" fill-rule="evenodd"/>
<path d="M187.5 217.9h13v.3h-13z" fill-rule="evenodd"/>
<path d="M23.2 222.6h.3v7.8h-.3z" fill-rule="evenodd"/>
<path d="M23.2 222.6h9.3v.3h-9.3z" fill-rule="evenodd"/>
<path d="M32.5 222.6h36.2v.3h-36.2z" fill-rule="evenodd"/>
<path d="M68.7 222.6h.3v7.8h-.3z" fill-rule="evenodd"/>
<path d="M68.7 222.6h30.6v.3h-30.6z" fill-rule="evenodd"/>
<path d="M99.3 222.6h56.9v.3h-56.9z" fill-rule="evenodd"/>
<path d="M156.2 222.6h.4v7.8h-.4z" fill-rule="evenodd"/>
<path d="M156.2 222.6h9.3v.3h-9.3z" fill-rule="evenodd"/>
<path d="M165.5 222.6h12.7v.3h-12.7z" fill-rule="evenodd"/>
<path d="M178.2 222.6h9.3v.3h-9.3z" fill-rule="evenodd"/>
<path d="M187.5 222.6h.3v7.8h-.3z" fill-rule="evenodd"/>
<path d="M200.1 222.6h.4v7.8h-.4z" fill-rule="evenodd"/>
<path d="M187.5 222.6h13v.3h-13z" fill-rule="evenodd"/>
<path d="M23.2 230.5h.3v8.2h-.3z" fill-rule="evenodd"/>
<path d="M23.2 230.5h9.3v.3h-9.3z" fill-rule="evenodd"/>
<path d="M23.2 238.4h9.3v.3h-9.3z" fill-rule="evenodd"/>
<path d="M32.5 230.5h36.2v.3h-36.2z" fill-rule="evenodd"/>
<path d="M32.5 238.4h36.2v.3h-36.2z" fill-rule="evenodd"/>
<path d="M68.7 230.5h.3v8.2h-.3z" fill-rule="evenodd"/>
<path d="M68.7 230.5h30.6v.3h-30.6z" fill-rule="evenodd"/>
<path d="M68.7 238.4h30.6v.3h-30.6z" fill-rule="evenodd"/>
<path d="M99.3 230.5h18.9v.3h-18.9z" fill-rule="evenodd"/>
<path d="M99.3 238.4h18.9v.3h-18.9z" fill-rule="evenodd"/>
<path d="M118.3 230.5h18.9v.3h-18.9z" fill-rule="evenodd"/>
<path d="M118.3 238.4h18.9v.3h-18.9z" fill-rule="evenodd"/>
<path d="M137.3 230.5h18.9v.3h-18.9z" fill-rule="evenodd"/>
<path d="M137.3 238.4h18.9v.3h-18.9z" fill-rule="evenodd"/>
<path d="M156.2 230.5h.4v8.2h-.4z" fill-rule="evenodd"/>
<path d="M156.2 230.5h9.3v.3h-9.3z" fill-rule="evenodd"/>
<path d="M156.2 238.4h9.3v.3h-9.3z" fill-rule="evenodd"/>
<path d="M165.5 230.5h12.7v.3h-12.7z" fill-rule="evenodd"/>
<path d="M165.5 238.4h12.7v.3h-12.7z" fill-rule="evenodd"/>
<path d="M178.2 230.5h9.3v.3h-9.3z" fill-rule="evenodd"/>
<path d="M178.2 238.4h9.3v.3h-9.3z" fill-rule="evenodd"/>
<path d="M187.5 230.5h.3v8.2h-.3z" fill-rule="evenodd"/>
<path d="M200.1 230.5h.4v8.2h-.4z" fill-rule="evenodd"/>
<path d="M187.5 230.5h13v.3h-13z" fill-rule="evenodd"/>
<path d="M187.5 238.4h13v.3h-13z" fill-rule="evenodd"/>
</g>
<path d="M194.9 213.9h3.5M194.9 225h3.5" fill="none" stroke="#231f20" stroke-width=".36"/>
<g font-size="4.9" fill="#231f20">
<text x="107.2" y="9.9">TL081, TL081A, TL081B, TL082, TL082A, TL082B</text>
<text x="122.1" y="14.8">TL082Y, TL084, TL084A, TL084B, TL084Y</text>
<text x="121.4" y="19.7">JFET-INPUT OPERATIONAL AMPLIFIERS</text>
</g>
<text font-size="4.2" fill="#231f20" x="86" y="182.6">±15 V, T</text>
<g font-size="3.9" fill="#231f20">
<text x="23.2" y="30.2">electrical characteristics, V</text>
<text x="23.2" y="182.6">operating characteristics, V</text>
</g>
<g font-size="3.5" fill="#231f20">
<text x="73.3" y="31.1">CC ± =</text>
<text x="85.2" y="30.2">±15 V (unless otherwise noted)</text>
<text x="74.2" y="183.6">CC± =</text>
<text x="100.5" y="183.6">A = 25°C (unless otherwise noted)</text>
<text x="112.7" y="271">•</text>
</g>
<g font-size="2.8" fill="#231f20">
<text x="37.4" y="38.4">PARAMETER</text>
<text x="73.2" y="38.5">TEST CONDITIONS†</text>
<text x="114.1" y="38.6">TA</text>
<text x="114.1" y="38.6">T</text>
<text x="130.5" y="40.8">MIN</text>
<text x="131.2" y="36">TL081M, TL082M</text>
<text x="140.9" y="40.8">TYP</text>
<text x="149.7" y="40.8">MAX</text>
<text x="160.5" y="40.8">MIN</text>
<text x="161.2" y="36">TL084Q, TL084M</text>
<text x="170.9" y="40.8">TYP</text>
<text x="179.6" y="40.8">MAX</text>
<text x="190.5" y="38.4">UNIT</text>
<text x="24.6" y="47.9">VIO</text>
<text x="40.4" y="47.9">Input offsetvoltage</text>
<text x="70.9" y="47.9">VO = 0,</text>
<text x="70.9" y="47.9">VO = 0</text>
<text x="89.2" y="47.9">RS = 50 Ω</text>
<text x="113.4" y="45.5">25°C</text>
<text x="144.9" y="45.5">3</text>
<text x="154.4" y="45.5">6</text>
<text x="174.8" y="45.5">3</text>
<text x="184.3" y="45.5">9</text>
<text x="191.6" y="47.9">mV</text>
<text x="109.6" y="50.3">Full range</text>
<text x="154.4" y="50.3">9</text>
<text x="182.8" y="50.3">15</text>
<text x="24.6" y="58.6">αVIO</text>
<text x="40.4" y="55">Temperature</text>
<text x="40.4" y="58.6">coefficient of input</text>
<text x="70.9" y="58.6">VO = 0</text>
<text x="89.2" y="58.6">RS = 50 Ω</text>
<text x="109.6" y="58.6">Full range</text>
<text x="143.3" y="58.6">18</text>
<text x="173.3" y="58.6">18</text>
<text x="190" y="58.6">µV/°C</text>
<text x="40.4" y="62.1">offset voltage</text>
<text x="24.6" y="69.3">IIO</text>
<text x="40.4" y="69.5">Input offset current‡</text>
<text x="70.9" y="69.3">VO = 0</text>
<text x="111.9" y="71.6">125°C</text>
<text x="113.4" y="66.9">25°C</text>
<text x="144.9" y="66.9">5</text>
<text x="151.3" y="66.9">100</text>
<text x="152.8" y="71.6">20</text>
<text x="174.8" y="66.9">5</text>
<text x="181.2" y="66.9">100</text>
<text x="182.8" y="71.6">20</text>
<text x="192" y="66.9">pA</text>
<text x="192" y="71.6">nA</text>
<text x="113.4" y="76.4">25°C</text>
<text x="143.3" y="76.4">30</text>
<text x="151.3" y="76.4">200</text>
<text x="173.3" y="76.4">30</text>
<text x="181.2" y="76.4">200</text>
<text x="192" y="76.4">pA</text>
<text x="24.6" y="78.7">IIB</text>
<text x="40.4" y="79">Input bias current‡</text>
<text x="70.9" y="78.7">VO = 0</text>
<text x="111.9" y="81.1">125°C</text>
<text x="152.8" y="81.1">50</text>
<text x="182.8" y="81.1">50</text>
<text x="192" y="81.1">nA</text>
<text x="24.6" y="89.5">VICR</text>
<text x="40.4" y="87.6">Common-mode input</text>
<text x="113.4" y="89.5">25°C</text>
<text x="130.9" y="89.5">±11</text>
<text x="141.4" y="85.9">±12</text>
<text x="144.1" y="89.4">to</text>
<text x="160.8" y="89.5">±11</text>
<text x="171" y="85.9">± 12</text>
<text x="174" y="89.4">to</text>
<text x="192.8" y="89.5">V</text>
<text x="40.4" y="91.1">voltage range</text>
<text x="143.3" y="92.9">15</text>
<text x="173.3" y="92.9">15</text>
<text x="40.4" y="100.8">M</text>
<text x="40.4" y="100.8">Maximum peak</text>
<text x="45.7" y="100.8">i</text>
<text x="58" y="100.8">k</text>
<text x="70.9" y="97.8">RL = 10 kΩ</text>
<text x="113.4" y="97.8">25°C</text>
<text x="130.7" y="97.8">±12</text>
<text x="139" y="97.8">±13.5</text>
<text x="160.6" y="97.8">±12</text>
<text x="169" y="97.8">±13.5</text>
<text x="24.6" y="102.5">VOM</text>
<text x="40.4" y="104.3">output voltage swing</text>
<text x="40.4" y="104.3">out ut voltage swing</text>
<text x="70.9" y="102.5">RL ≥ 10 kΩ</text>
<text x="70.9" y="107.3">RL ≥ 2 kΩ</text>
<text x="109.6" y="104.9">Full range</text>
<text x="130.7" y="102.5">±12</text>
<text x="130.7" y="107.3">±10</text>
<text x="141.4" y="107.3">±12</text>
<text x="160.6" y="102.5">±12</text>
<text x="160.6" y="107.3">±10</text>
<text x="171.4" y="107.3">±12</text>
<text x="192.8" y="102.5">V</text>
<text x="40.4" y="112.3">Large-signal</text>
<text x="70.9" y="112.7">VO = ±10 V,</text>
<text x="89.2" y="112.7">RL ≥ 2 kΩ</text>
<text x="113.4" y="112.7">25°C</text>
<text x="132.6" y="112.7">25</text>
<text x="141.7" y="112.7">200</text>
<text x="162.5" y="112.7">25</text>
<text x="171.7" y="112.7">200</text>
<text x="24.6" y="115.7">AVD</text>
<text x="40.4" y="115.8">differential voltage</text>
<text x="40.4" y="119.3">amplification</text>
<text x="70.9" y="118.8">VO = ±10 V,</text>
<text x="89.2" y="118.8">RL ≥ 2 kΩ</text>
<text x="109.6" y="118.8">Full range</text>
<text x="132.6" y="118.8">15</text>
<text x="162.5" y="118.8">15</text>
<text x="190.3" y="115.7">V/mV</text>
<text x="24.6" y="124.2">B1</text>
<text x="40.4" y="124.2">Unity-gain bandwidth</text>
<text x="113.4" y="124.2">25°C</text>
<text x="144.9" y="124.2">3</text>
<text x="174.8" y="124.2">3</text>
<text x="190.9" y="124.2">MHz</text>
<text x="24.6" y="129">ri</text>
<text x="40.4" y="129">Input resistance</text>
<text x="113.4" y="129">25°C</text>
<text x="140.2" y="129">1012</text>
<text x="170.1" y="129">1012</text>
<text x="192.7" y="129">Ω</text>
<text x="24.6" y="135.7">CMRR</text>
<text x="40.4" y="133.8">Common-mode</text>
<text x="40.4" y="137.3">rejection ratio</text>
<text x="70.9" y="133.8">VIC = VICRmin,</text>
<text x="70.9" y="137.3">VO = 0,</text>
<text x="89.2" y="137.3">RS = 50 Ω</text>
<text x="113.4" y="135.7">25°C</text>
<text x="132.6" y="135.7">80</text>
<text x="143.3" y="135.7">86</text>
<text x="162.5" y="135.7">80</text>
<text x="173.3" y="135.7">86</text>
<text x="192" y="135.7">dB</text>
<text x="40.4" y="142.3">Supply voltage</text>
<text x="24.6" y="145.9">kSVR</text>
<text x="40.4" y="145.8">rejection ratio</text>
<text x="40.4" y="149.3">(∆VCC±/∆VIO)</text>
<text x="70.9" y="144">VCC = ±15 V to ±9 V,</text>
<text x="70.9" y="147.5">VO = 0,</text>
<text x="89.2" y="147.5">RS = 50 Ω</text>
<text x="113.4" y="145.9">25°C</text>
<text x="132.6" y="145.9">80</text>
<text x="143.3" y="145.9">86</text>
<text x="162.5" y="145.9">80</text>
<text x="173.3" y="145.9">86</text>
<text x="192" y="145.9">dB</text>
<text x="40.4" y="154.2">Supply current</text>
<text x="24.6" y="156.1">ICC</text>
<text x="40.4" y="157.7">(per amplifier)</text>
<text x="70.9" y="156.1">VO = 0,</text>
<text x="89.2" y="156.1">No load</text>
<text x="113.4" y="156.1">25°C</text>
<text x="142.5" y="156.1">1.4</text>
<text x="152" y="156.1">2.8</text>
<text x="172.5" y="156.1">1.4</text>
<text x="182" y="156.1">2.8</text>
<text x="191.6" y="156.1">mA</text>
<text x="23.2" y="166.9">† All characteristics are measured under open-loop conditions with zero common-mode input voltage unless otherwise specified.</text>
<text x="24.6" y="162.7">VO1/VO2</text>
<text x="40.4" y="162.7">Crosstalk attenuation</text>
<text x="70.9" y="162.7">AVD = 100</text>
<text x="113.4" y="162.7">25°C</text>
<text x="141.7" y="162.7">120</text>
<text x="171.7" y="162.7">120</text>
<text x="192" y="162.7">dB</text>
<text x="23.2" y="170.2">‡ Input bias currents of a FET-input operational amplifier are normal junction reverse currents, which are temperature sensitive as shown in</text>
<text x="25.3" y="174.3">Figure 17. Pulse techniques must be used that maintain the junction temperatures as close to the ambient temperature as is possible.</text>
<text x="37.1" y="188.3">PARAMETER</text>
<text x="99.5" y="188.3">TEST CONDITIONS</text>
<text x="158.9" y="188.3">MIN</text>
<text x="169.1" y="188.3">TYP</text>
<text x="179.7" y="188.3">MAX</text>
<text x="190.5" y="188.5">UNIT</text>
<text x="24.6" y="198">SR</text>
<text x="33.9" y="198">Slew rate at unity gain</text>
<text x="70" y="193.2">VI = 10 V,</text>
<text x="100.6" y="193.2">RL = 2 kΩ,</text>
<text x="119.6" y="193.2">CL = 100 pF,</text>
<text x="138.6" y="193.2">See Figure 1</text>
<text x="161.1" y="193.2">8∗</text>
<text x="171.5" y="193.2">13</text>
<text x="190.9" y="198">V/µs</text>
<text x="70" y="201.8">TA = – 55°C to 125°C,</text>
<text x="70" y="198.3">VI = 10 V,</text>
<text x="100.6" y="198">RL = 2 kΩ,</text>
<text x="100.6" y="202.2">See Figure 1</text>
<text x="119.6" y="198">CL = 100 pF,</text>
<text x="161.1" y="200.3">5∗</text>
<text x="24.6" y="207.1">tr</text>
<text x="33.9" y="207.1">Rise time</text>
<text x="70" y="209.5">VI = 20 mV,</text>
<text x="70" y="209.5">VI = 20 mV</text>
<text x="100.6" y="209.5">RL = 2 kΩ</text>
<text x="100.6" y="209.5">RL = 2 kΩ,</text>
<text x="119.6" y="209.5">CL = 100 pF,</text>
<text x="119.6" y="209.5">CL = 100 pF</text>
<text x="138.6" y="209.5">See Figure 1</text>
<text x="169.1" y="207.1">0.05</text>
<text x="192.2" y="207.1">µs</text>
<text x="33.9" y="211.9">Overshoot factor</text>
<text x="169" y="211.9">20%</text>
<text x="24.6" y="219">Vn</text>
<text x="24.6" y="219">V</text>
<text x="33.9" y="217.6">Equivalent input noise</text>
<text x="33.9" y="217.6">Equivalent in ut noise</text>
<text x="33.9" y="220.4">voltage</text>
<text x="70" y="219">RS = 20 Ω</text>
<text x="100.6" y="216.6">f = 1 kHz</text>
<text x="100.6" y="221.4">f = 10 Hz to 10 kHz</text>
<text x="171.5" y="216.6">18</text>
<text x="173" y="221.4">4</text>
<text x="189.1" y="216.6">nV/√Hz</text>
<text x="192" y="221.4">µV</text>
<text x="24.6" y="227.7">In</text>
<text x="33.9" y="226.1">Equivalent input noise</text>
<text x="70" y="227.7">RS = 20 Ω,</text>
<text x="100.6" y="227.7">f = 1 kHz</text>
<text x="169.1" y="227.7">0.01</text>
<text x="189.1" y="227.7">pA/√Hz</text>
<text x="33.9" y="229">current</text>
<text x="70" y="234">VIrms = 6 V,</text>
<text x="100.6" y="234">AVD = 1,</text>
<text x="119.6" y="234">RS ≤ 1 kΩ,</text>
<text x="138.6" y="234">RL ≥ 2 kΩ,</text>
<text x="24.6" y="235.5">THD</text>
<text x="33.9" y="235.5">Total harmonic distortion</text>
<text x="70" y="236.8">f = 1 kHz</text>
<text x="167" y="235.5">0.003%</text>
<text x="23.2" y="241.9">∗On products compliant to MIL-PRF-38535, this parameter is not production tested.</text>
<text x="199.2" y="270.7">9</text>
</g>
<text font-size="2.5" fill="#231f20" x="131.8" y="22.7">SLOS081E – FEBRUARY 1977 – REVISED FEBRUARY 1999</text>
<g font-size="2.1" fill="#231f20">
<text x="85.3" y="271">POST OFFICE BOX 655303</text>
<text x="114.9" y="271">DALLAS, TEXAS 75265</text>
</g>
</svg>
